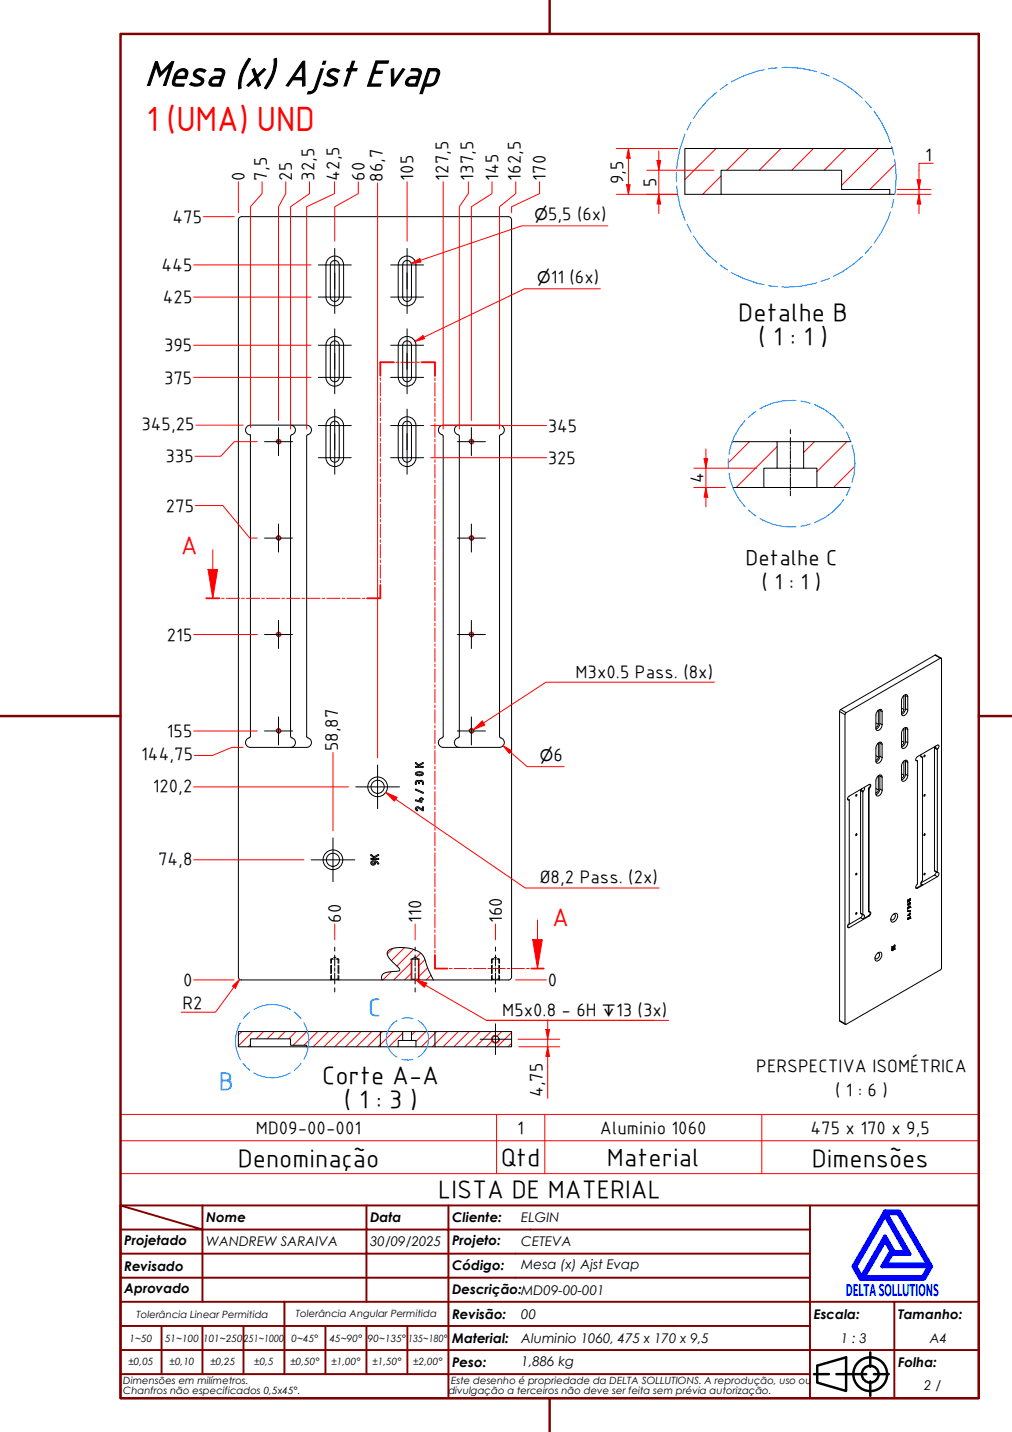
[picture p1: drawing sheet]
<svg xmlns="http://www.w3.org/2000/svg" width="210mm" height="297mm" viewBox="0 0 210 297" stroke-linecap="round" stroke-linejoin="round" font-family="sans-serif">
<!-- layer: Hatch (ABNT) -->
<g fill="none" stroke="#f00" stroke-width=".21">
<path d="M148.5 30.8l-6.5 6.5M149.6 36.5l-3.8 3.8M155.3 30.8l-4.6 4.5M162 30.8l-4.5 4.5M168.7 30.8l-4.5 4.5M175.5 30.8l-4.5 4.5M182.2 30.8l-7.6 7.6M185.7 34l-5.3 5.3M155.4 91.6l-4.4 4.4M161.2 92.6l-8.5 8.5M168.9 91.6l-2.2 2.3M175.7 91.6l-6.3 6.2"/>
<path d="M177.3 96.7l-4.4 4.4M81.5 196.7l-1.2 1.2M83.9 196.6l-2.7 2.6M85.4 199.5l-3.7 3.8M85.8 196.9l-3.5 3.5M87.2 197.7l-.9 1M88.1 199.1l-1.3 1.3M50.2 214l-.8 .7M51.9 216.7l-.4 .4M52.4 214l-3 2.9M54.7 214l-1.6 1.5M56.9 214l-1.5 1.5"/>
<path d="M59.1 214l-1.5 1.5M61.4 214l-1.5 1.5M63.6 214l-2.8 2.8M65.9 214l-2.8 2.8M68.1 214l-3.1 3.1M70.4 214l-3.2 3.1M72.6 214l-3.2 3.1M74.9 214l-3.2 3.1M77.1 214l-3.2 3.1M79.4 214l-3.2 3.1M81.1 201.6l-1.7 1.7M81.6 214l-3.2 3.1"/>
<path d="M83.5 214.3l-2.8 2.8M85.4 201.8l-1.5 1.5M86.1 214l-.8 .7M88.3 214l-2 2M88.7 200.8l-1.9 1.9M89.4 202.3l-1 1M90.6 214l-3.2 3.1M92.8 214l-3.1 3.1M95.1 214l-3.2 3.1M97.3 214l-3.2 3.1M99.6 214l-3.2 3.1M101.8 214l-3.2 3.1"/>
<path d="M102.2 215.8l-1.3 1.3M104.1 214l-1.1 1M106.1 216.4l-.7 .7M106.1 214.2l-3 2.9"/>
</g>
<!-- layer: Hidden (ABNT) -->
<g fill="none" stroke="#000" stroke-width=".21">
<path d="M69 198.8l-.3 .2v.8M69.2 199h-.6v.8M69.2 198.7l.2-.2 .3 .2M69.7 199h.6v.8M69.9 198.8l.2 .2v.8M102.3 198.8l-.2 .2v.8M102.5 199h-.6v.8M102.5 198.7l.3-.2 .2 .2M103 199h.6v.8M103.2 198.8l.3 .2v.8M68.6 202.4v.8M68.6 200.2v1.8"/>
<path d="M68.7 203.1h.5M68.7 203.1v.1M68.7 200.2v1.7M68.7 202.3v.8M69.7 203.1h.4M70.1 203.1l.1 .1M70.1 200.2v1.7M70.1 202.3v.8M70.2 203.2l.1 .1M70.3 200.2v1.8M70.3 202.4v.8M101.9 200.2v1.8"/>
<path d="M101.9 202.4v.8M102 203.2l-.1 .1M102.1 203.1h.4M102.1 203.1l-.1 .1M102.1 200.2v1.7M102.1 202.3v.8M103 203.1h.5M103.5 203.1v.1M103.5 200.2v1.7M103.5 202.3v.8M103.6 203.2v.1M103.6 200.2v1.8"/>
<path d="M103.6 202.4v.8"/>
</g>
<!-- layer: Visible (ABNT) -->
<g fill="none" stroke="#000" stroke-width=".21">
<path d="M149.6 35.3h25v4h10v1h-35zM185.1 30.8h-43.1v9.5h7.6M68.1 53.7a1.83 1.83 0 0 1 2-.4 1.83 1.83 0 0 1 1.2 1.6v6.7a1.83 1.83 0 0 1-1.9 1.8 1.83 1.83 0 0 1-1.8-1.8v-6.7l.1-.4zM68.8 54.3a.92 .92 0 0 1 1-.2 .92 .92 0 0 1 .6 .9v6.6a.92 .92 0 0 1-1 .9 .92 .92 0 0 1-.9-.9v-6.7zM83.1 53.7a1.83 1.83 0 0 1 2-.4 1.83 1.83 0 0 1 1.2 1.6v6.7a1.84 1.84 0 0 1-1.9 1.8 1.84 1.84 0 0 1-1.8-1.8v-6.7l.1-.4zM83.8 54.3a.9 .9 0 0 1 1-.2 .9 .9 0 0 1 .5 .9l.1 6.6a.92 .92 0 0 1-1 .9 .92 .92 0 0 1-.9-.9v-6.7zM184.6 40.3h1M67.6 78.3v-6.7a1.83 1.83 0 0 1 1.8-1.8 1.83 1.83 0 0 1 1.9 1.8v6.7M67.6 78.3a1.83 1.83 0 0 0 1.8 1.8 1.83 1.83 0 0 0 1.9-1.8M68.5 78.3v-6.7a.92 .92 0 0 1 .9-.9 .92 .92 0 0 1 1 .9v6.7M68.5 78.3a.92 .92 0 0 0 .9 .9 .92 .92 0 0 0 1-.9M82.6 78.3v-6.7a1.83 1.83 0 0 1 1.8-1.8 1.83 1.83 0 0 1 1.9 1.8v6.7"/>
<path d="M82.6 78.3a1.83 1.83 0 0 0 1.8 1.8 1.83 1.83 0 0 0 1.9-1.8M83.5 78.3v-6.7a.92 .92 0 0 1 .9-.9 .92 .92 0 0 1 1 .9l-.1 6.7M83.5 78.3a.92 .92 0 0 0 .9 .9 .92 .92 0 0 0 1-.9M60.3 90.5v62.2M60.3 88.2a1.03 1.03 0 0 1 1 1 1.03 1.03 0 0 1-.9 1l-.1 .3M63.6 88.2a1.03 1.03 0 0 1 1 1 1.03 1.03 0 0 1-.9 1l-.1 .3v62.4a1.15 1.15 0 0 1 .7 1.9l-.7 .2M63.6 88.2h-11.7a1.01 1.01 0 0 0-1 1 1.01 1.01 0 0 0 1 1v62.5M67.6 88.3a1.83 1.83 0 0 1 1.8-1.8 1.83 1.83 0 0 1 1.9 1.8M67.6 88.3v6.7a1.83 1.83 0 0 0 1.8 1.8 1.83 1.83 0 0 0 1.9-1.8v-6.7M68.5 88.3v6.7a.92 .92 0 0 0 .9 .9 .92 .92 0 0 0 1-.9v-6.7M68.5 88.3a.92 .92 0 0 1 .9-.9 .92 .92 0 0 1 1 .9M82.6 88.3v6.7a1.83 1.83 0 0 0 1.8 1.8 1.83 1.83 0 0 0 1.9-1.8v-6.7"/>
<path d="M82.6 88.3a1.83 1.83 0 0 1 1.8-1.8 1.83 1.83 0 0 1 1.9 1.8M83.5 88.3v6.7a.92 .92 0 0 0 .9 .9 .92 .92 0 0 0 1-.9l-.1-6.7M83.5 88.3a.92 .92 0 0 1 .9-.9 .92 .92 0 0 1 1 .9M91.3 88.4l.6-.2h11.7a1.03 1.03 0 0 1 1 1 1.03 1.03 0 0 1-.9 1l-.1 .3v62.4a1.15 1.15 0 0 1 .7 1.9l-.7 .2h-11.7a1.03 1.03 0 0 1-1-.9 1.03 1.03 0 0 1 .9-1.1l.1-.3v-62.4a1.15 1.15 0 0 1-.6-1.9zM95 90.2l.3 .3v62.2l-.3 .4M95.3 88.2a1.01 1.01 0 0 0-1 .9 1.01 1.01 0 0 0 .7 1.1M151.8 91.6h9.4v5.5h-2.8v4h-6.4M161.2 91.6h5.5M161.2 97.1h5.5M176.5 91.6h-9.8v5.5h2.7v4h7M158.4 101.1h11M193.9 135.9l1.3 .6"/>
<path d="M193.9 135.9l-19.5 11.3M193.9 135.9l1.2 .6M195.1 136.5l.2 .2v64.2l-.2 .3-19.6 11.3h-.2v-.2M195.1 136.5l-19.6 11.3M51.9 152.7l-.1 .3a1.03 1.03 0 0 0-.9 1.1 1.03 1.03 0 0 0 1 .9h11.7M60.3 152.7v.2a1.15 1.15 0 0 1 .6 1.9l-.6 .2M86.2 158.2l.6 .5 1-.5v.2l-.8 .4 .2 .2h.5l.1 .2h-1.6l.1-.2h.6l-.7-.6zM95 153.1a1.01 1.01 0 0 0-.7 1.1 1.01 1.01 0 0 0 1 .8M174.1 147.6v64.1M174.1 147.6l1.2 .6M174.4 147.2l-.3 .4M174.4 147.2l1.1 .6"/>
<path d="M175.3 148.2v64.1M175.5 147.8l-.2 .4M181.7 150l.5 .2M181.7 156.7l.5 .3M182.1 147.5h.1M182.1 154.2l.1 .1M182.1 147.4l.1 .1M182.2 150.2l-.2 .5-.3 .1M182.2 157l-.2 .5-.3 .1M182.2 147.5v2.7M182.2 154.3v2.7M182.5 154v.1l.5 .3"/>
<path d="M182.5 147.2v.1M182.5 150.1l-.3 .8-.5 .3M182.5 156.9l-.3 .8-.5 .3M182.5 156.9l.5 .2M182.5 154.1v2.8M183 154.4a.48 .48 0 0 0-.5-.5 .48 .48 0 0 0-.5 .4l-.3 .9v2.7a.49 .49 0 0 0 .4 .5 .49 .49 0 0 0 .5-.4l.4-.9M183 147.6a.48 .48 0 0 0-.5-.5 .48 .48 0 0 0-.5 .4l-.3 .8v2.8a.49 .49 0 0 0 .4 .5 .49 .49 0 0 0 .5-.4l.4-.9M183 147.6l-.5-.3v2.8l.5 .2M183 147.6v2.7M183 154.4v2.7M187 146.9l.5 .3M187 153.7l.5 .3"/>
<path d="M187.4 158l.1 .1M187.4 144.4h.1M187.4 151.2l.1 .1M187.5 157.9v.2M187.5 144.3v.1M187.5 151.1v.2M187.5 147.2l-.2 .4-.3 .2M187.5 154l-.1 .3-.4 .3M187.5 144.4v2.8M187.5 151.3v2.7M187.5 158.1v2.7M187.8 150.9v.2l.5 .2"/>
<path d="M187.8 157.7v.2l.5 .2M187.8 144.1v.2M187.8 153.8l-.2 .6-.6 .6M187.8 147l-.3 .8-.5 .4M187.8 153.8l.5 .3M187.8 151.1v2.7M187.8 157.9v2.7M188.3 158.1a.49 .49 0 0 0-.5-.5 .49 .49 0 0 0-.5 .5l-.3 .8v2.7a.49 .49 0 0 0 .4 .5 .49 .49 0 0 0 .6-.4l.3-.8M188.3 144.5a.49 .49 0 0 0-.5-.5 .49 .49 0 0 0-.5 .4l-.3 .9v2.7a.49 .49 0 0 0 .4 .5 .49 .49 0 0 0 .6-.4l.3-.8M188.3 151.3a.49 .49 0 0 0-.5-.4 .49 .49 0 0 0-.5 .3l-.3 .9v2.7a.49 .49 0 0 0 .4 .5 .49 .49 0 0 0 .6-.4l.3-.8M188.3 144.5l-.5-.2v2.7l.5 .3M188.3 144.5v2.8"/>
<path d="M188.3 151.3v2.8M188.3 158.1v2.8M190 157.7l.2 .1M191 156.9l.3 .2-.3-.2M191.1 156.5a.38 .38 0 0 0-.1 .4 .38 .38 0 0 0 .3 .2v25.5a.59 .59 0 0 0-.1 .9h.1M193.8 155.2v25.4M193.8 155.2l.6 .3M193.9 155l.6 .3M194.1 154.8l-.3 .4M194.4 155.5v-.1a.58 .58 0 0 0 .1-.9l-4.2 2.5a.43 .43 0 0 0-.4 .4 .43 .43 0 0 0 .3 .4l.1 25.6a.58 .58 0 0 0-.1 .9l.1-.1M194.4 155.5v25.4M76.9 177.3l.7 .4 .9-.4v.1l-.8 .5 .2 .2h.6v.2h-1.6v-.2h.8l-.8-.7z"/>
<path d="M77 178.7a1.04 1.04 0 0 1 1.6 .5h-.2l-.5-.4a.5 .5 0 0 1-.5 .7 .5 .5 0 0 1-.4-.8zM77.2 178.8h.5v.2a.31 .31 0 0 1-.3 .2 .31 .31 0 0 1-.3-.2zM86.2 165.9l1.1 .3v-.3l-.3-.1 .3-.1 .1-.3 .1 .3 .3 .1-.3 .1-.1 .5-1.2-.3zM86.2 163.7l1.6 .6v.2l-1.6-.6zM86.2 160.3a1.1 1.1 0 0 1 1.6 .2 1.04 1.04 0 0 1-1.7 0zM86.3 167.5l.5-.1 .8 .5v-.5h.2v.8l-1.2-.7-.2 .3 .2 .3a.35 .35 0 0 1-.4-.2 .35 .35 0 0 1 .1-.4zM86.3 162l.3-.1a.38 .38 0 0 0 .6 0h.4l.2 .2v.6h-.2v-.4a.33 .33 0 0 0-.4-.2 .33 .33 0 0 0-.2 .4h-.2v-.2a.22 .22 0 0 0-.2-.2 .22 .22 0 0 0-.2 .2l-.1 .4h-.1zM86.4 160.4l.9-.1 .3 .2a.91 .91 0 0 1-1.2 .1zM86.5 168.2h.1M175.8 165.7l.3 .2M176.1 165.9v25.6a.59 .59 0 0 0-.1 1l.1-.1M178.5 164v25.4"/>
<path d="M178.5 164l.5 .3M178.6 163.8l.4 .3M178.8 163.6l-.3 .4M179 164.3v25.4M179.2 163.3a.84 .84 0 0 1-.2 1M180.2 163.4l.2 .1M180.3 163.7v-.1a.58 .58 0 0 0 .1-.9l-4.3 2.4a.45 .45 0 0 0-.3 .4 .45 .45 0 0 0 .2 .5l.1-.1M180.3 163.7l-.2-.1v25.4M180.3 163.7v25.4M180.4 162.7v.5l-.3 .4M181.7 163.6l.5 .2M182.1 161l.1 .1"/>
<path d="M182.2 163.8l-.2 .5-.3 .2M182.2 161.1v2.7M182.5 160.8v.1M182.5 163.6l-.3 .9-.5 .4M183 161.2a.48 .48 0 0 0-.5-.5 .48 .48 0 0 0-.5 .4l-.3 .9v2.7a.49 .49 0 0 0 .4 .5 .49 .49 0 0 0 .5-.4l.4-.9M183 161.2l-.5-.3v2.7l.5 .3M183 161.2v2.7M187 160.5l.5 .3M187.5 160.8l-.2 .4-.3 .2M187.8 160.6l-.3 .8-.5 .4M187.8 160.6l.5 .3M85.3 199h1.6"/>
<path d="M175.8 192.2l.3 .2M178.5 189.4l.5 .4M178.5 190.4l-2.6 1.5M178.5 189.4l.5 .3M178.5 190.4l.5 .2M178.8 189.7l-.1 .4-.2 .3M179 189.7a.42 .42 0 0 1 .4 .4 .42 .42 0 0 1-.3 .4l-.1 .1M180.1 189l.2 .2M180.1 189l.2 .1M180.1 190l-1.1 .6M180.1 190h.2M180.3 189.1a.42 .42 0 0 1 .4 .3 .42 .42 0 0 1-.3 .5l-.1 .1"/>
<path d="M180.3 190l-4.2 2.4M180.4 189.2v.4l-.3 .4M181.9 197.8a.54 .54 0 0 1 .8-.3 .54 .54 0 0 1 .2 .8 1.03 1.03 0 0 1-1.3 .9l-.1-.5zM182.1 197.7a.51 .51 0 0 1 .4 .4 .51 .51 0 0 1-.3 .6l-.4 .2-.3-.2M185 196.4l.2 .2zM185 197l.1 .1M185 196.3v.1M185 197h.1M185 196.4h.1M185.1 196.9l-.1 .1M185.1 197.2h-.1M185.1 196.9l.2-.1-.1 .2h-.2"/>
<path d="M185.2 197.1l-.1 .1M185.2 189.7a.54 .54 0 0 1 .7-.2 .54 .54 0 0 1 .3 .7 1.03 1.03 0 0 1-1.3 1l-.1-.6zM185.3 196.8l-.2 .1M185.3 196.9l-.1 .2M185.3 196.8h.1M185.3 196.8v.1M185.3 196.8l.2 .1M185.3 189.6h.2a.69 .69 0 0 1 .1 .8 .69 .69 0 0 1-.8 .3v-.1M185.5 196.9h.1M185.5 196.5l-.5 .3M185.5 196.5l-.5 .3 .2-.2M185.5 196.1l-.2 .4"/>
<path d="M185.5 196.8h.1M185.5 196.8l-.4 .1-.1 .2 .1 .1M185.5 196.4h.1M185.5 196.1h.1M185.5 196.4v.1M185.5 196.1l-.3 .3h-.2M185.5 196.4l-.2 .1M185.5 196.8v.1M188.2 189h.1M188.2 188.5h.1M188.2 187.1h.1M188.2 186.8l.3 .1-.3 .2"/>
<path d="M188.3 187.7h.1M188.3 187.1l.5-.3zM188.3 186.8h.1M188.3 187.1h-.1M188.3 190.7h.1M188.3 186.7v.1M188.3 188.5h.1M188.3 188.3v.2M188.3 186.7h.1M188.3 190.6h.1M188.3 187.6h.1M188.3 187.7l.2-.1-.1 .1"/>
<path d="M188.4 190.6v.1M188.4 190.6l-.1 .1M188.4 190.6h.1M188.4 190.4l-.1 .2M188.4 190.4h.1M188.4 188.2l-.1 .1M188.4 188.2l.1 .1M188.4 187.5l-.1 .1M188.4 188.2h.1M188.4 187.5h.1M188.4 187.5l.1-.1zM188.4 190.4l.4 .1z"/>
<path d="M188.5 188.3h.1M188.5 188.1h.1M188.5 188.1l-.2 .1-.1 .3M188.5 187.6h.1M188.5 187.4l.2-.1zM188.5 188.2v.1M188.5 188.2h.1M188.6 189.7l-.4 .2 .5-.1M188.6 188.3h-.1M188.6 188.2l-.1 .1M188.6 188.1l-.1 .1M188.6 188.1v.1"/>
<path d="M188.6 189.6l-.1 .1M188.7 189.8l-.5 .1M188.7 188v.2M188.7 188l-.1 .1M188.7 187.4h.1M188.7 189.8h.1M188.7 188.1h.1M188.7 189.7v.1M188.7 189.4h.1M188.7 187.5l-.2 .1 .2-.1M188.7 187.5h.1M188.7 189.4l-.1 .3"/>
<path d="M188.7 189.6v.1M188.7 188.2h.1M188.7 187.4l-.4 .2M188.8 189h.1M188.8 189h-.5M188.8 188.2h.1M188.8 190.5h.1M188.8 189.5l-.1 .2M188.8 189.4v.1M188.8 189.5l-.1 .1M188.8 187.9v.1M188.8 187.2v.1"/>
<path d="M188.8 186.7l-.3 .1 .3-.4-.3 .4M188.8 186.7h.1M188.8 186.4h.1M188.8 186.4l-.3 .4-.2-.1M188.8 189.4l-.1 .1M188.8 190.1v.3M188.8 190.4h.1M188.8 188.9l-.6 .1M188.8 188.9v.1M188.8 188.9h.1M188.8 188v.2M188.8 187.3l-.1 .2"/>
<path d="M188.8 186.7v.1M188.8 189.4h.1M188.8 187.3h.1M188.8 190.1l-.1 .3-.3-.1-.2 .3 .1 .1M188.8 189.5h.1M188.8 188.1l-.1-.2-.2 .2M188.8 187.3l-.2-.1-.3 .3-.1 .2h.2M190.2 184.2h-.2M190.2 184.2h.1M191 183.3l.3 .2M191.3 183.5l-1.1 .7M193.8 180.6l.6 .4"/>
<path d="M193.8 180.6l.6 .3M193.8 181.5l.6 .3M193.8 181.5l-2.8 1.6M194.2 180.8l-.4 .7M194.4 180.9a.44 .44 0 0 1 .4 .4 .44 .44 0 0 1-.3 .5h-.1M194.4 181.8l-4.1 2.4M49.4 202.6a.67 .67 0 0 0 .7 .7M49.4 202.6v-157a.67 .67 0 0 1 .7-.7h55.3a.67 .67 0 0 1 .7 .7v157M50.1 203.3h29.1M51.9 217.1h27M78.9 214h4.6v1.8h-.9v1.3h-3.7zM78.9 214h-29.5v3.1h2.5v-1.6h8.4v1.3h3.3v.3"/>
<path d="M79.2 203.3h6l.2-.2v-4.1l.7-.5 .7 .5v4.1l.2 .2M79.2 203.3a1.11 1.11 0 0 1 1-1.6l2.6-.3 .1-.4a10.7 10.7 0 0 1-2.6-3.1v-.4a3.2 3.2 0 0 1 3.1-1 5.7 5.7 0 0 1 4.4 1.8l1.1 3 1 2M82.6 217.1h7.6M83.5 215.8h1.8M83.5 214h1.8M85.2 203.3h20.2M85.4 203.1h1.4M90.2 214h15.9v3.1h-15.9M90.2 214h-4.9v1.8h1v1.3M90.2 214v3.1M106.1 202.6a.67 .67 0 0 1-.7 .7M174.1 211.7l1.2 .8"/>
<path d="M174.1 211.7l1.2 .6"/>
<circle cx="57.8" cy="91.6" r=".41"/>
<circle cx="97.8" cy="91.6" r=".41"/>
<circle cx="57.8" cy="111.6" r=".41"/>
<circle cx="97.8" cy="111.6" r=".41"/>
<circle cx="57.8" cy="131.6" r=".41"/>
<circle cx="97.8" cy="131.6" r=".41"/>
<circle cx="57.8" cy="151.6" r=".41"/>
<circle cx="97.8" cy="151.6" r=".41"/>
<circle cx="191.7" cy="156.8" r=".19"/>
<circle cx="69.1" cy="178.3" r="2.04"/>
<circle cx="69.1" cy="178.3" r="1.37"/>
<circle cx="78.3" cy="163.2" r="2.04"/>
<circle cx="78.3" cy="163.2" r="1.37"/>
<circle cx="177.6" cy="165" r=".18"/>
<circle cx="177.6" cy="173.2" r=".18"/>
<circle cx="191.7" cy="165" r=".18"/>
<circle cx="191.7" cy="173.2" r=".18"/>
<circle cx="177.6" cy="189.5" r=".19"/>
<circle cx="177.6" cy="181.3" r=".18"/>
<circle cx="191.7" cy="181.3" r=".18"/>
<circle cx="102.8" cy="215.6" r=".69"/>
</g>
<!-- layer: Visible Narrow (ABNT) -->
<path d="M57.3 91.5a.5 .5 0 0 1 .6-.4 .5 .5 0 0 1 .4 .6 .5 .5 0 0 1-.6 .4M97.3 91.5a.5 .5 0 0 1 .6-.4 .5 .5 0 0 1 .4 .6 .5 .5 0 0 1-.6 .4M57.3 111.5a.5 .5 0 0 1 .6-.4 .5 .5 0 0 1 .4 .6 .5 .5 0 0 1-.6 .4M97.3 111.5a.5 .5 0 0 1 .6-.4 .5 .5 0 0 1 .4 .6 .5 .5 0 0 1-.6 .4M57.3 131.5a.5 .5 0 0 1 .6-.4 .5 .5 0 0 1 .4 .6 .5 .5 0 0 1-.6 .4M97.3 131.5a.5 .5 0 0 1 .6-.4 .5 .5 0 0 1 .4 .6 .5 .5 0 0 1-.6 .4M57.3 151.5a.5 .5 0 0 1 .6-.4 .5 .5 0 0 1 .4 .6 .5 .5 0 0 1-.6 .4M97.3 151.5a.5 .5 0 0 1 .6-.4 .5 .5 0 0 1 .4 .6 .5 .5 0 0 1-.6 .4M85.3 199v4.2M86.9 199v4.2M102.6 214.7a.84 .84 0 0 0-.6 1 .84 .84 0 0 0 .9 .7 .84 .84 0 0 0 .7-1" fill="none" stroke="#f00" stroke-width=".21"/>
<!-- layer: Linha Corte (ABNT) -->
<g fill="none" stroke="#f00" stroke-width=".21">
<path d="M78.9 78.4v.5M78.9 79.4v2.7M81.7 75.1h-2.8v2.8M82.1 75.1h.6M83.1 75.1h2.9M86.4 75.1h.6M87.4 75.1h2.8v2.9M90.2 78.4v.5M90.2 79.4v2.8M78.9 82.6v.5M78.9 83.6v2.7M78.9 86.8v.5"/>
<path d="M78.9 87.8v2.7M78.9 91v.5M78.9 92v2.7M78.9 95.2v.5M78.9 96.1v2.8M78.9 99.4v.5M90.2 82.6v.6M90.2 83.6v2.8M90.2 86.9v.5M90.2 87.9v2.8M90.2 91.1v.6M90.2 92.1v2.8"/>
<path d="M90.2 95.4v.5M90.2 96.4v2.8M90.2 99.6v.5M44.1 118.1v6M78.9 100.4v2.7M78.9 103.6v.5M78.9 104.5v2.8M78.9 107.8v.5M78.9 108.8v2.7M78.9 112v.5M78.9 113v2.7M78.9 116.2v.5"/>
<path d="M78.9 117.2v2.7M90.2 100.6v2.8M90.2 103.9v.5M90.2 104.8v2.8M90.2 108.1v.5M90.2 109.1v2.8M90.2 112.3v.6M90.2 113.3v2.8M90.2 116.6v.5M90.2 117.5v2.9M42.8 124.1h2.7M46 124.1h.5"/>
<path d="M46.9 124.1h2.8M50.1 124.1h.6M51.1 124.1h2.7M54.3 124.1h.5M55.3 124.1h2.7M58.5 124.1h.5M59.5 124.1h2.7M62.6 124.1h.6M63.6 124.1h2.8M66.8 124.1h.6M67.8 124.1h2.7M71 124.1h.5"/>
<path d="M72 124.1h2.7M75.2 124.1h.5M78.9 121.4v2.7h-2.8M78.9 120.4v.5M90.2 120.8v.5M90.2 121.8v2.8M90.2 125v.6M90.2 126v2.8M90.2 129.3v.5M90.2 130.3v2.8M90.2 133.5v.6M90.2 134.5v2.8"/>
<path d="M90.2 137.8v.5M90.2 138.8v2.7M90.2 142v.5M90.2 143v2.8M90.2 146.2v.6M90.2 147.2v2.8M90.2 150.5v.5M90.2 151.5v2.8M90.2 154.7v.6M90.2 155.7v2.8M90.2 159v.5M90.2 159.9v2.9"/>
<path d="M90.2 163.2v.5M90.2 164.2v2.8M90.2 167.4v.6M90.2 168.4v2.8M90.2 171.7v.5M90.2 172.7v2.8M90.2 175.9v.6M90.2 176.9v2.8M90.2 180.2v.5M90.2 181.2v2.7M90.2 184.4v.5M90.2 185.4v2.8"/>
<path d="M90.2 188.6v.6M90.2 189.6v2.8M90.2 192.9v.5M90.2 193.9v2.8M90.2 197.1v.6M90.2 198.1v2.8h2.6M93.2 200.9h.6M94.2 200.9h2.6M97.2 200.9h.6M98.2 200.9h2.6M101.2 200.9h.6M102.2 200.9h2.6"/>
<path d="M105.2 200.9h.6M106.2 200.9h2.6M109.2 200.9h.6M110.2 200.9h2.6"/>
</g>
<path d="M81.7 75.1h-2.8v2.8M87.4 75.1h2.8v2.9M42.8 124.1h2.7M78.9 121.4v2.7h-2.8M90.2 198.1v2.8h2.6M110.2 200.9h2.6" fill="none" stroke="#f00" stroke-width=".36"/>
<path d="M43.1 118.1h2l-1 6z" fill="#f00"/>
<path d="M43.1 118.1h2l-1 6zM44.1 114v4.1M111.5 194.9v6" fill="none" stroke="#f00" stroke-width=".21"/>
<path d="M110.5 194.9h2l-1 6z" fill="#f00"/>
<path d="M110.5 194.9h2l-1 6zM111.5 190.8v4.1" fill="none" stroke="#f00" stroke-width=".21"/>
<!-- layer: Detail Boundary (ABNT) -->
<g fill="none" stroke="#0080ff" stroke-width=".21">
<path d="M148.7 19.1l-1.8 1.5-1.9 2.3-1.2 1.7M150.9 17.5l-1.5 1M158.5 14.5l-1.3 .2-2.9 1-2.6 1.3M161.2 14.1l-1.8 .2M162.2 14a20 20 0 0 1 7.2 .9M170.3 15.2l1.7 .6M172.8 16.2l1.7 .8 2.5 1.7 1.9 1.6M140.3 35.8v1.9M140.4 38.6a21.1 21.1 0 0 0 1.7 7.1M142.1 27.8a21.1 21.1 0 0 0-1.7 7.1M143.3 25.4l-.8 1.6M179.5 21l1.2 1.4"/>
<path d="M181.3 23.1l1.5 2.3 1.3 2.6 .6 1.6M185 30.4l.4 1.8M185.5 33.1a19.9 19.9 0 0 1 0 7.3M142.5 46.5l.8 1.7M143.8 48.9l1.2 1.7 1.9 2.3 1.8 1.5M149.4 55l1.5 1M151.7 56.5l2.6 1.3 2.9 1 1.3 .3M159.4 59.3l1.8 .1M169.4 58.6a20 20 0 0 1-7.2 .9M172 57.7l-1.7 .6M178.9 53.2l-1.9 1.6-2.5 1.7-1.7 .8M180.7 51.2l-1.2 1.3"/>
<path d="M184.7 44l-.6 1.5-1.3 2.7-1.5 2.2M185.4 41.3l-.4 1.8M49.8 212.2a7.6 7.6 0 0 0 0 7.6M51.8 209.9l-1.4 1.4M52.6 209.4a7.5 7.5 0 0 1 7.6 0M61.1 209.9l1.4 1.4M63 212.2a7.6 7.6 0 0 1 0 7.6M82.3 211.7a4.3 4.3 0 0 0 0 7.6M83.4 211.3l1.3-.2 .9 .2M83.4 219.7a3.8 3.8 0 0 0 2.2 0M86.7 211.7a4.4 4.4 0 0 1 0 7.6M50.4 220.6l1.4 1.4"/>
<path d="M52.6 222.6a7.6 7.6 0 0 0 7.6 0M62.5 220.6l-1.4 1.4"/>
</g>
<path d="M25 236.6h178v-5.4h-178v12.2M103 231.2v12.2M113 231.2v12.2M158 231.2v12.2M203 236.6v6.8h-178M25 243.4v6.6h178v-6.6" fill="none" stroke="#f00" stroke-width=".21"/>
<!-- layer: Borda A3/A4 (ABNT) -->
<path d="M25 7h178v283h-178zM114 0v7M0 148.5h25M203 148.5h7M114 290v7" fill="none" stroke="#800000" stroke-width=".51"/>
<path d="M183.6 257.3l1.2 2.2-1.8 3.2h9.7l-1.3 2.2h-12.2zM183.6 252.1l4.4 7.6h-2.6l-1.8-3.2-4.9 8.4-1.3-2.2zM183.6 251.3h3l6.5 11.4-1.5 2.6h-13.1l-1.5-2.6zM183.8 251.7h2.5l6.2 10.6h-8.8l1.3-2.2h3.7zM185 259.7h.2l-.1 .2z" fill="none" stroke="#00f" stroke-width=".8"/>
<!-- layer: 0 -->
<path d="M178.5 265.3h13.1" fill="none" stroke="#000" stroke-width=".21"/>
<g fill="none" stroke="#800000" stroke-width=".4">
<path d="M25 250l17 5h-17M25 250h178v40h-178zM42 255h34v5h17M42 255v15M42 250v5M76 250v5h17v5M93 250v5h75M168 250v20h-143M25 260h51v10M25 275h17M33.5 275v10M50.5 275h-8.5v10"/>
<path d="M59 270v15h-8.5M67.5 275v10h-8.5M76 275v10h8.5M84.5 275v10M93 275h-42.5v10M93 260v5h-68M93 275v10h75M93 260h75M93 275h75M168 265h-75v10M185.5 270v10h17.5M203 270h-35v10h17.5v10"/>
<path d="M25 285h25.5M25 280h143v10M67.5 285h8.5M84.5 285h8.5v5"/>
</g>
<g fill="none" stroke="#000" stroke-width=".51">
<path d="M168.8 285h3.1M169.5 283.3l6-1.8v7l-6-1.7zM173.5 285h6.2M180.5 280.5v3M180.5 286.5v3M181.3 285h3"/>
<circle cx="180.5" cy="285" r="3.5"/>
<circle cx="180.5" cy="285" r="1.75"/>
</g>
<path d="M136.7 40.3v2" fill="none" stroke="#f00" stroke-width=".21"/>
<path d="M136.7 40.3l.3 2h-.7z" fill="#f00"/>
<path d="M136.7 33.3v2M136.7 40.3l.3 2h-.7z" fill="none" stroke="#f00" stroke-width=".21"/>
<path d="M136.3 33.3h.7l-.3 2z" fill="#f00"/>
<path d="M134.2 35.3h13.9M136.3 33.3h.7l-.3 2zM136.7 31.3v2M136.7 35.3v5M134.2 40.3h6.4M136.7 42.3v2M190.6 40.3v2" fill="none" stroke="#f00" stroke-width=".21"/>
<path d="M190.6 40.3l.4 2h-.8z" fill="#f00"/>
<path d="M190.6 37.3v2M190.6 40.3l.4 2h-.8z" fill="none" stroke="#f00" stroke-width=".21"/>
<path d="M190.2 37.3h.8l-.4 2z" fill="#f00"/>
<path d="M130.3 30.8v2M186.1 39.3h7M190.2 37.3h.8l-.4 2zM190.6 39.3v1M193.5 33.9h-2.9v3.4M186.1 40.3h7M190.6 42.3v2" fill="none" stroke="#f00" stroke-width=".21"/>
<path d="M130.3 30.8l.4 2h-.7z" fill="#f00"/>
<path d="M130.3 30.8l.4 2h-.7zM130.3 38.3v2" fill="none" stroke="#f00" stroke-width=".21"/>
<path d="M130 38.3h.7l-.4 2z" fill="#f00"/>
<g fill="none" stroke="#f00" stroke-width=".21">
<path d="M49.4 37.7v6.4M54.4 37.7v2.5l-2.5 2.7v45.8M59.3 37.7v2.5l-1.5 2.7v44.3M64.2 37.7v2.5l-3.9 2.7v46.1M69.4 37.7v2.5l-5.8 2.7v46.1M74.3 37.7v2.5l-4.9 2.7v7.1M84.4 37.7v12.3M91.9 37.7v51.3M97.1 37.7v2.5l-1.8 2.7v46.1M102 37.7v2.5l-4.2 2.7v44.3M107 37.7v2.5l-3.4 2.7v46.1M111.9 37.7v2.5l-5.8 2.7v1.2"/>
<path d="M127.8 30.8h12.8M130 38.3h.7l-.4 2zM130.3 32.8v5.5M40.2 55h24.3M42.2 44.9h6.4M127.8 40.3h12.8M40.2 78.3h24.3M40.2 71.6h24.3M40.2 61.6h24.3M40.6 88.2h9.8M53.4 91.6h-4.8l-2.8 3h-5.4M89.3 94.9h24"/>
<path d="M89.3 88.3h24M40.5 104.9h5.7l5.6 6.7h1.6M40.2 131.6h13.2M40.2 151.6h13.2M50.4 155h-2.3l-4 1.7h-3.8M40.2 178.4h22.8M40.2 163.2h32.1M69.4 191.7v3.3M86.1 191.7v3.3M102.8 191.7v3.3M40.2 203.3h8.3M106.9 203.3h6.4"/>
</g>
<!-- layer: Marca de centro (ISO) -->
<g fill="none" stroke="#000" stroke-width=".21">
<path d="M66 55h6.9M69.4 56.6v8.4M69.4 51.5v8.5M81 55h6.9M84.4 51.5v8.5M84.4 56.6v8.4M66 78.3h6.9M66 71.6h6.9M66 61.6h6.9M69.4 73.3v8.4M69.4 68.2v8.4M81 78.3h6.9"/>
<path d="M81 71.6h6.9M81 61.6h6.9M84.4 73.3v8.4M84.4 68.2v8.4M54.9 91.6h5.8M57.8 88.7v5.8M66 94.9h6.9M66 88.3h6.9M69.4 89.9v8.5M69.4 84.9v8.4M81 88.3h6.9M81 94.9h6.9"/>
<path d="M84.4 84.9v8.4M84.4 89.9v8.5M94.9 91.6h5.8M97.8 88.7v5.8M54.9 111.6h5.8M57.8 108.7v5.8M94.9 111.6h5.8M97.8 108.7v5.8M54.9 131.6h5.8M57.8 128.7v5.8M94.9 131.6h5.8M97.8 128.7v5.8"/>
<path d="M54.9 151.6h5.8M57.8 148.7v5.8M78.3 158.7v9.1M94.9 151.6h5.8M97.8 148.7v5.8M64.5 178.4h9.1M69.1 173.8v9.1M73.8 163.2h9.1"/>
</g>
<!-- layer: Linha de centro (ISO) -->
<g fill="none" stroke="#000" stroke-width=".21">
<path d="M69.4 196.5v.8M69.4 198.1v2.3M86.1 196.5v.8M86.1 198.1v2.3M102.8 196.5v.8M102.8 198.1v2.3M69.4 200.8v.7M69.4 201.8v2.3M69.4 204.9v.9M86.1 200.8v.7M86.1 201.8v2.3M86.1 204.9v.9"/>
<path d="M102.8 200.8v.7M102.8 201.8v2.3M102.8 204.9v.9"/>
</g>
<path d="M100.3 150l-2.1 1.3" fill="none" stroke="#f00" stroke-width=".21"/>
<path d="M98.2 151.3l1.8-1.8 .6 .9z" fill="#f00"/>
<path d="M98.2 151.3l1.8-1.8 .6 .9zM148.2 141.5h-35l-12.9 8.5M86.1 203.1l2.2 1.3" fill="none" stroke="#f00" stroke-width=".21"/>
<path d="M86.1 203.1l2.4 .8-.5 .9z" fill="#f00"/>
<path d="M86.1 203.1l2.4 .8-.5 .9zM88.3 204.4l12.6 7.3h34.8M100.9 211.7h37.8" fill="none" stroke="#f00" stroke-width=".21"/>
<path d="M104.4 154.7l1.5 1.3" fill="none" stroke="#f00" stroke-width=".21"/>
<path d="M104.4 154.7l1.7 1-.5 .6z" fill="#f00"/>
<path d="M104.4 154.7l1.7 1-.5 .6zM105.9 156l3.4 3h7.7" fill="none" stroke="#f00" stroke-width=".21"/>
<path d="M80 164.4l2.1 1.4" fill="none" stroke="#f00" stroke-width=".21"/>
<path d="M80 164.4l2.3 1-.5 .8z" fill="#f00"/>
<path d="M80 164.4l2.3 1-.5 .8zM82.1 165.8l26.8 18.4h27.8" fill="none" stroke="#f00" stroke-width=".21"/>
<path d="M78.3 37.9v119.3M69.1 156.1v16.2M49.7 203.1l-1.2 1.7" fill="none" stroke="#f00" stroke-width=".21"/>
<path d="M48.2 204.5l1.5-1.4-.9 1.9z" fill="#f00"/>
<path d="M87.2 54l-1.9 .7M48.2 204.5l1.5-1.4-.9 1.9zM48.5 204.8l-3.8 5.2h-7.1" fill="none" stroke="#f00" stroke-width=".21"/>
<path d="M85.3 54.7l1.8-1.1 .2 .8z" fill="#f00"/>
<path d="M85.3 54.7l1.8-1.1 .2 .8zM126.1 46.8h-17.9l-21 7.2M87.9 70l-1.8 .8" fill="none" stroke="#f00" stroke-width=".21"/>
<path d="M86.1 70.8l1.6-1.2 .4 .7z" fill="#f00"/>
<path d="M124.5 59.9h-15.7l-20.9 10.1M86.1 70.8l1.6-1.2 .4 .7zM113.6 217.1v2" fill="none" stroke="#f00" stroke-width=".21"/>
<!-- layer: Marca de centro (ISO) -->
<path d="M99.6 215.6h6.4M102.8 212.4v6.3" fill="none" stroke="#000" stroke-width=".21"/>
<path d="M113.6 217.1l.4 2h-.8z" fill="#f00"/>
<path d="M113.6 217.1l.4 2h-.8zM113.6 213.6v2" fill="none" stroke="#f00" stroke-width=".21"/>
<path d="M113.2 213.6h.8l-.4 2z" fill="#f00"/>
<path d="M146.4 95.1v2M107.5 215.6h8.6M107.6 217.1h8.5M113.2 213.6h.8l-.4 2zM113.6 211.6v2M113.6 215.6v1.5M113.6 219.1v8.7" fill="none" stroke="#f00" stroke-width=".21"/>
<!-- layer: Detail Boundary (ABNT) -->
<g fill="none" stroke="#0080ff" stroke-width=".21">
<path d="M151.1 95.2v2M151.2 98.1a12.4 12.4 0 0 0 3.3 7M154.5 87.2a12.6 12.6 0 0 0-3.3 7M156.8 85.3l-1.5 1.3M165.1 83.1a12.4 12.4 0 0 0-7.5 1.7M166.1 83.2l1.9 .5M169 83.9a12.6 12.6 0 0 1 6 4.9M175.6 89.6l.8 1.8M176.7 92.3a12.1 12.1 0 0 1 0 7.7M155.3 105.8l1.5 1.2M157.6 107.5a12.3 12.3 0 0 0 7.5 1.8M168 108.7l-1.9 .4"/>
<path d="M175 103.6a12.5 12.5 0 0 1-6 4.8M176.4 101l-.8 1.8"/>
</g>
<!-- layer: Linha de centro (ISO) -->
<path d="M163.9 89.1v.9M163.9 90.8v1.7M163.9 92.8v.4M163.9 93.5v1.8M163.9 95.5v.5M163.9 96.2v1.9M163.9 98.3v.5M163.9 99v1.9M163.9 101.2v.4M163.9 101.9v.9" fill="none" stroke="#000" stroke-width=".21"/>
<path d="M146 95.1h.8l-.4 2z" fill="#f00"/>
<path d="M146 95.1h.8l-.4 2zM146.4 101.1v2" fill="none" stroke="#f00" stroke-width=".21"/>
<path d="M146.4 101.1l.4 2h-.8z" fill="#f00"/>
<path d="M143.9 97.1h13M146.4 93.1v2M146.4 97.1v4M143.9 101.1h6.6M146.4 101.1l.4 2h-.8zM146.4 103.1v2" fill="none" stroke="#f00" stroke-width=".21"/>
<text font-size="81.9" fill="#fff" x="188.7" y="289">.</text>
<text font-size="8.1" x="30" y="17.8">Mesa (x) Ajst Evap</text>
<text font-size="7" fill="#f00" x="30.4" y="27.1">1 (UMA) UND</text>
<g font-size="5.4">
<text x="153.1" y="66.7">Detalhe B</text>
<text x="157.2" y="71.7">( 1 : 1 )</text>
<text x="66.8" y="224.9">Corte A-A</text>
<text x="71.3" y="229.9">( 1 : 3 )</text>
<text x="49.3" y="242">Denominação</text>
<text x="103.9" y="241.8">Qtd</text>
<text x="125.9" y="241.8">Material</text>
<text x="168.4" y="242">Dimensões</text>
<text x="90.9" y="248.5">LISTA DE MATERIAL</text>
</g>
<g font-size="5.4" fill="#f00">
<text x="37.5" y="115">A</text>
<text x="114.5" y="192.1">A</text>
</g>
<g font-size="5.4" fill="#0080ff">
<text x="76.4" y="210.8">C</text>
<text x="45.4" y="226">B</text>
</g>
<g font-size="4.7">
<text x="154.6" y="117.2">Detalhe C</text>
<text x="158" y="122.2">( 1 : 1 )</text>
</g>
<g font-size="3.9">
<text x="191.9" y="33.3">1</text>
<text x="50.7" y="37.5" transform="rotate(-90 50.7 37.5)">0</text>
<text x="55.4" y="37.5" transform="rotate(-90 55.4 37.5)">7,5</text>
<text x="60.5" y="37.5" transform="rotate(-90 60.5 37.5)">25</text>
<text x="65.2" y="37.5" transform="rotate(-90 65.2 37.5)">32,5</text>
<text x="70.4" y="37.5" transform="rotate(-90 70.4 37.5)">42,5</text>
<text x="75.6" y="37.5" transform="rotate(-90 75.6 37.5)">60</text>
<text x="79.3" y="37.7" transform="rotate(-90 79.3 37.7)">86,7</text>
<text x="85.7" y="37.5" transform="rotate(-90 85.7 37.5)">105</text>
<text x="92.9" y="37.5" transform="rotate(-90 92.9 37.5)">127,5</text>
<text x="98.1" y="37.5" transform="rotate(-90 98.1 37.5)">137,5</text>
<text x="103.3" y="37.5" transform="rotate(-90 103.3 37.5)">145</text>
<text x="108" y="37.5" transform="rotate(-90 108 37.5)">162,5</text>
<text x="113.2" y="37.5" transform="rotate(-90 113.2 37.5)">170</text>
<text x="129.2" y="38.3" transform="rotate(-90 129.2 38.3)">9,5</text>
<text x="136.1" y="38.8" transform="rotate(-90 136.1 38.8)">5</text>
<text x="35.8" y="46.2">475</text>
<text x="113.7" y="45.7">5,5 (6x)</text>
<text x="33.5" y="56.2">445</text>
<text x="114.2" y="58.8">11 (6x)</text>
<text x="33.8" y="62.9">425</text>
<text x="34" y="72.9">395</text>
<text x="34" y="79.6">375</text>
<text x="29.3" y="89.2">345,25</text>
<text x="113.6" y="89.5">345</text>
<text x="34.3" y="95.9">335</text>
<text x="113.6" y="96.2">325</text>
<text x="145.9" y="100.3" transform="rotate(-90 145.9 100.3)">4</text>
<text x="34.4" y="106.1">275</text>
<text x="34.6" y="132.9">215</text>
<text x="119.4" y="140.7">M3x0.5 Pass. (8x)</text>
<text x="34.6" y="152.9">155</text>
<text x="70.1" y="155.9" transform="rotate(-90 70.1 155.9)">58,87</text>
<text x="29.3" y="157.7">144,75</text>
<text x="114.8" y="157.9">6</text>
<text x="31.7" y="164.2">120,2</text>
<text x="32.8" y="179.4">74,8</text>
<text x="112" y="183.1">Ø8,2 Pass. (2x)</text>
<text x="70.7" y="191.4" transform="rotate(-90 70.7 191.4)">60</text>
<text x="87.4" y="191.4" transform="rotate(-90 87.4 191.4)">110</text>
<text x="104.1" y="191.4" transform="rotate(-90 104.1 191.4)">160</text>
<text x="37.9" y="209.4">R2</text>
<text x="38" y="204.5">0</text>
<text x="113.6" y="204.5">0</text>
<text x="104.2" y="210.8">M5x0.8 - 6H</text>
<text x="127.8" y="210.8">13 (3x)</text>
<text x="112.5" y="227.6" transform="rotate(-90 112.5 227.6)">4,75</text>
<text x="156.9" y="222.4">PERSPECTIVA ISOMÉTRICA</text>
<text x="173.2" y="227.4">( 1 : 6 )</text>
<text x="53.1" y="235.2">MD09-00-001</text>
<text x="107.3" y="235.2">1</text>
<text x="124.4" y="235.2">Aluminio 1060</text>
<text x="168.1" y="235.2">475 x 170 x 9,5</text>
</g>
<text font-size="3.9" fill="#00f" x="175.4" y="268.8">DELTASOLLUTIONS</text>
<g font-size="3.3">
<text x="110.9" y="45.7">⌀</text>
<text x="111.4" y="58.8">⌀</text>
<text x="112" y="157.9">⌀</text>
<text x="124.9" y="210.8">↧</text>
</g>
<g font-size="2.8">
<text x="42.8" y="253.5">Nome</text>
<text x="76.8" y="253.5">Data</text>
<text x="93.8" y="253.6">Cliente:</text>
<text x="108.1" y="253.5">ELGIN</text>
<text x="25.8" y="263.6">Revisado</text>
<text x="25.8" y="258.3">Projetado</text>
<text x="42.8" y="258.5">WANDREW SARAIVA</text>
<text x="76.8" y="258.4">30/09/2025</text>
<text x="93.8" y="263.4">Código:</text>
<text x="93.8" y="258.3">Projeto:</text>
<text x="108.1" y="263.3">Mesa (x) Ajst Evap</text>
<text x="108.1" y="258.5">CETEVA</text>
<text x="25.8" y="268.3">Aprovado</text>
<text x="93.8" y="268.3">Descrição:MD09-00-001</text>
<text x="93.8" y="273.6">Revisão:</text>
<text x="108.1" y="273.5">00</text>
<text x="168.8" y="273.5">Escala:</text>
<text x="186.3" y="273.5">Tamanho:</text>
<text x="93.8" y="278.6">Material:</text>
<text x="108.1" y="278.5">Aluminio 1060, 475 x 170 x 9,5</text>
<text x="174.4" y="278.5">1 : 3</text>
<text x="192.8" y="278.6">A4</text>
<text x="93.8" y="283.5">Peso:</text>
<text x="108.1" y="283.3">1,886 kg</text>
<text x="186.3" y="283.5">Folha:</text>
<text x="191.7" y="288.4">2 / 4</text>
</g>
<g font-size="2.1">
<text x="28.3" y="273.3">Tolerância Linear Permitida</text>
<text x="61.4" y="273.1">Tolerância Angular Permitida</text>
<text x="26.9" y="278.3">1~50</text>
<text x="34.2" y="278.3">51~100</text>
<text x="42.1" y="278.3">101~250</text>
<text x="50.5" y="278.3">251~1000</text>
<text x="60.5" y="278.3">0~45°</text>
<text x="68.4" y="278.3">45~90°</text>
<text x="76.3" y="278.3">90~135°</text>
<text x="84.7" y="278.3">135~180°</text>
<text x="25.6" y="287.1">Dimensões em milímetros.</text>
<text x="26.6" y="283.2">±0,05</text>
<text x="35.2" y="283.2">±0,10</text>
<text x="43.6" y="283.2">±0,25</text>
<text x="52.7" y="283.2">±0,5</text>
<text x="60.2" y="283.2">±0,50°</text>
<text x="68.7" y="283.2">±1,00°</text>
<text x="77.2" y="283.2">±1,50°</text>
<text x="85.7" y="283.2">±2,00°</text>
<text x="93.6" y="287.1">Este desenho é propriedade da DELTA SOLLUTIONS. A reprodução, uso ou</text>
<text x="25.6" y="289.2">Chanfros não especificados 0,5x45°.</text>
<text x="93" y="289.2">divulgação a terceiros não deve ser feita sem prévia autorização.</text>
</g>
</svg>
